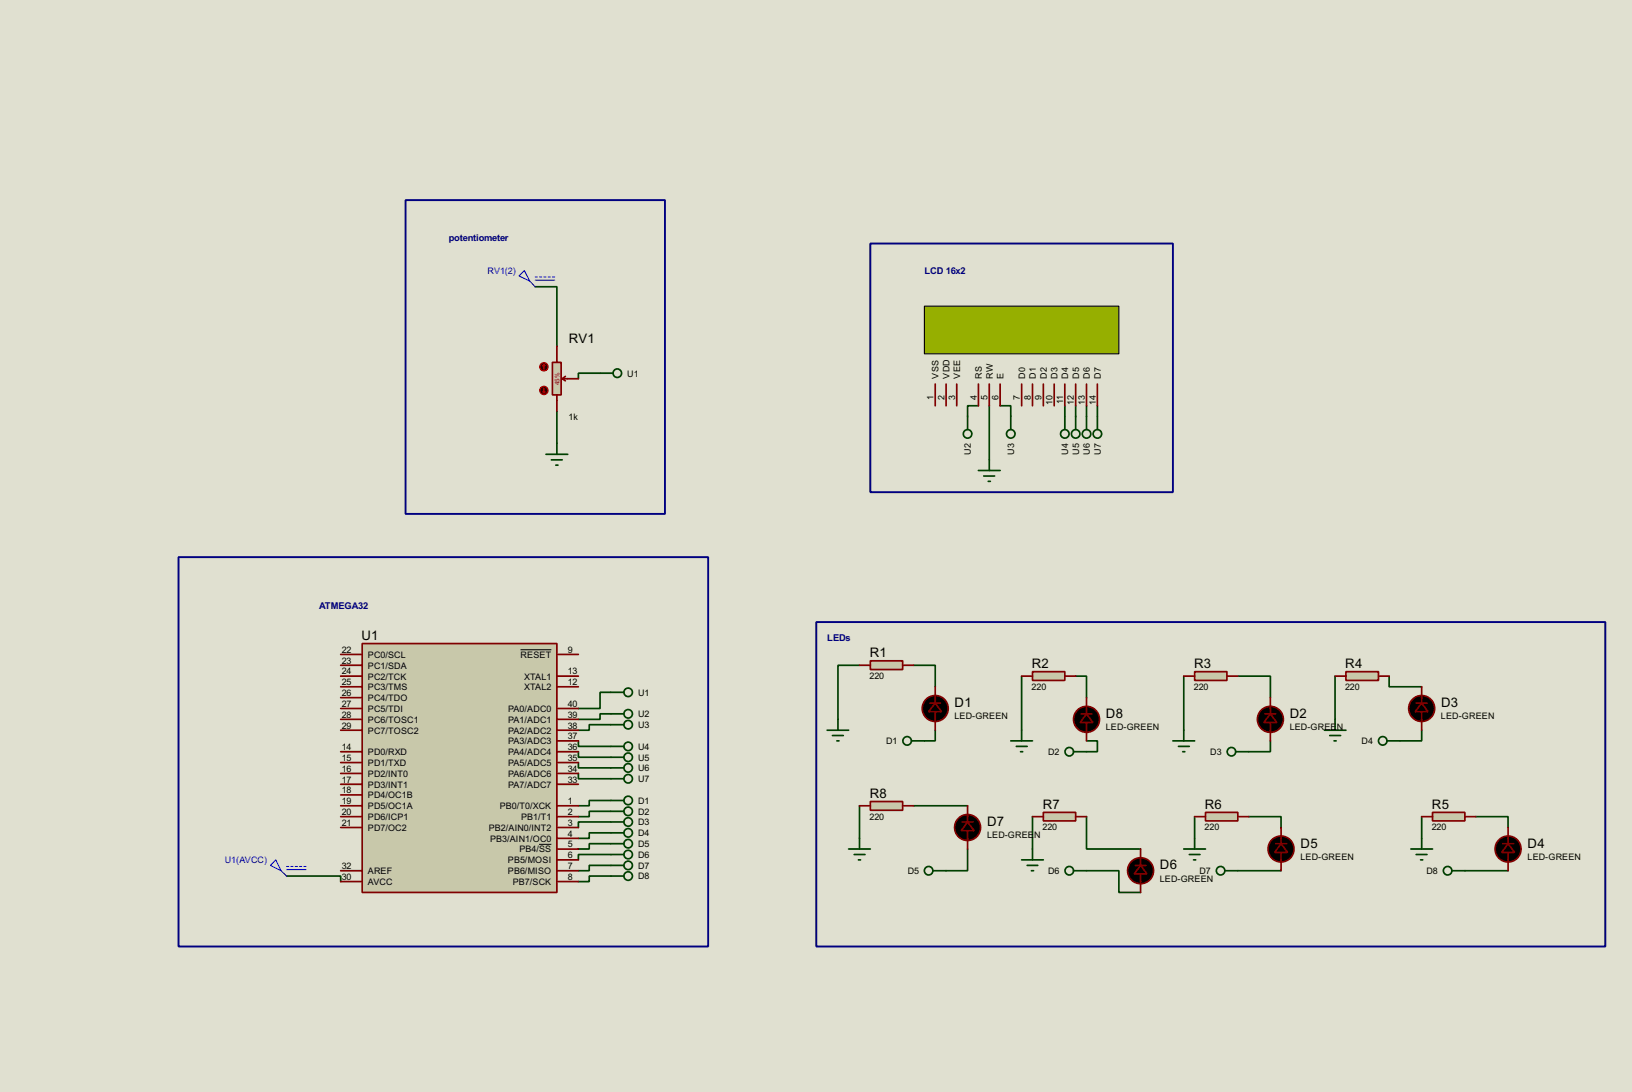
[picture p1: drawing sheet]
<svg xmlns="http://www.w3.org/2000/svg" width="383mm" height="256mm" viewBox="0 0 383 256" stroke-linecap="round" stroke-linejoin="round" font-family="sans-serif">
<path d="M0 0h383.5v256.5h-383.5z" fill="#e0e0d0"/>
<g fill="none" stroke="#004000" stroke-width=".4">
<path d="M125.8 67.4h5.1v13.9M130.9 96.6v7.6M141 87.7h-5.1v1.3M229.9 95.3h-2.5v2.5M232.5 95.3v12.7M235 95.3h2.5v2.5M250.2 95.3v2.5M252.8 95.3v2.5M255.3 95.3v2.5M257.9 95.3v2.5M202 156.3h-5.1v12.7M214.7 156.3h5.1v5"/>
<path d="M240.1 158.8v12.7M252.8 158.8h2.5v5.1M278.2 158.8v12.7M290.9 158.8h7.6v5.1M313.7 158.8v10.2M326.4 158.8v2.5h7.7M135.9 174v1.3h7.7M135.9 176.6v1.3h7.7M135.9 179.1v1.3h7.7M143.6 167.7h-2.6v1.3h-5.1M143.6 170.2h-5.1v1.3h-2.6M143.6 162.6h-2.6v3.8h-5.1"/>
<path d="M219.8 171.5v2.5h-2.6M255.3 174h2.6v2.6h-2.6M298.5 174v2.6h-5.1M334.1 171.5v2.5h-5.1M135.9 181.7v1.2h7.7M143.6 188h-5.1v1.3h-2.6M143.6 193.1h-7.7v1.3M143.6 195.6h-5.1v1.3h-2.6M143.6 198.2h-5.1v1.2h-2.6M143.6 190.6h-5.1v1.2h-2.6M202 189.3v7.6M214.7 189.3h12.7"/>
<path d="M227.4 199.4v5.1h-5.1M242.6 191.8v7.6M255.3 191.8v7.6h12.7M280.7 191.8v5.1M293.4 191.8h7.6v2.6M334.1 191.8v5.1M346.8 191.8h7.6v2.6M67.4 205.8h12.7v1.3M143.6 200.7h-7.7v1.3M143.6 203.3h-5.1v1.2h-2.6M143.6 205.8h-5.1v1.3h-2.6M255.3 204.5h7.6v5.1h5.1"/>
<path d="M290.9 204.5h10.1M344.2 204.5h10.2"/>
</g>
<path d="M217.2 71.9h45.7v11.2h-45.7z" fill="#96af00" stroke="#000" stroke-width=".25"/>
<g fill="none" stroke="#800000" stroke-width=".4">
<path d="M219.8 90.2v5.1M222.3 90.2v5.1M224.8 90.2v5.1M229.9 90.2v5.1M232.5 90.2v5.1M235 90.2v5.1M240.1 90.2v5.1M242.6 90.2v5.1M245.2 90.2v5.1M247.7 90.2v5.1M250.2 90.2v5.1M252.8 90.2v5.1"/>
<path d="M255.3 90.2v5.1M257.9 90.2v5.1"/>
</g>
<path d="M85.1 151.2h45.8v58.4h-45.8z" fill="#c8c8aa" stroke="#800000" stroke-width=".4"/>
<g fill="none" stroke="#800000" stroke-width=".4">
<path d="M80.1 153.7h5M80.1 158.8h5M80.1 156.3h5M130.9 153.7h5M130.9 158.8h5M80.1 161.3h5M80.1 176.6h5M80.1 179.1h5M80.1 163.9h5M80.1 166.4h5M80.1 169h5M80.1 171.5h5"/>
<path d="M130.9 161.3h5M130.9 176.6h5M130.9 179.1h5M130.9 166.4h5M130.9 169h5M130.9 171.5h5M130.9 174h5M80.1 189.3h5M80.1 191.8h5M80.1 194.4h5M80.1 181.7h5M80.1 184.2h5"/>
<path d="M80.1 186.7h5M130.9 189.3h5M130.9 191.8h5M130.9 194.4h5M130.9 196.9h5M130.9 199.4h5M130.9 181.7h5M130.9 184.2h5M80.1 204.5h5M80.1 207.1h5M130.9 202h5M130.9 204.5h5"/>
<path d="M130.9 207.1h5"/>
</g>
<path d="M122.3 152.6h7.3M126.7 198.3h2.9" fill="none" stroke="#000" stroke-width=".23"/>
<path d="M229.9 110.5h5.1M231.2 111.8h2.5M232.2 113.1h.5M232.5 108v2.5" fill="none" stroke="#004000" stroke-width=".4"/>
<path d="M129.8 85.1h2.1v7.7h-2.1z" fill="#c8c8aa" stroke="#800000" stroke-width=".4"/>
<path d="M130.9 81.3v3.8M130.9 92.8v3.8M132.1 89l.8 .5M132.1 89h3.8M132.9 88.4l-.8 .6" fill="none" stroke="#800000" stroke-width=".4"/>
<circle cx="127.8" cy="86.2" r="1" fill="#400000" stroke="#f00" stroke-width=".23"/>
<path d="M127.8 85.7l-.2 .2M127.8 85.7l.3 .2M127.8 85.7v1" fill="none" stroke="#f00" stroke-width=".23"/>
<circle cx="127.8" cy="91.7" r="1" fill="#400000" stroke="#f00" stroke-width=".23"/>
<path d="M127.6 92l.2 .3M127.8 91.2v1.1M128.1 92l-.3 .3" fill="none" stroke="#f00" stroke-width=".23"/>
<g fill="none" stroke="#004000" stroke-width=".4">
<path d="M128.3 106.7h5.1M129.6 108h2.5M130.6 109.3h.5M130.9 104.2v2.5M194.4 171.5h5M195.6 172.8h2.6M196.7 174h.5M196.9 169v2.5M237.5 174h5.1M238.8 175.3h2.6M239.8 176.6h.5M240.1 171.5v2.5"/>
<path d="M275.6 174h5.1M276.9 175.3h2.6M277.9 176.6h.5M278.2 171.5v2.5M311.2 171.5h5.1M312.5 172.8h2.5M313.5 174h.5M313.7 169v2.5M199.4 199.4h5.1M202 196.9v2.5M242.6 199.4v2.6M278.2 199.4h5.1"/>
<path d="M280.7 196.9v2.5M200.7 200.7h2.6M201.7 202h.5M240.1 202h5.1M241.4 203.3h2.5M242.4 204.5h.5M279.5 200.7h2.5M280.5 202h.5"/>
</g>
<g fill="none" stroke="#0000c0" stroke-width=".23">
<path d="M122 64.8l1.2-1.2 1.3 2.5zM124.5 66.1l1.3 1.3M125.8 65.1h.5M125.8 65.8h4.6M126.8 65.1h.5M127.8 65.1h.5M128.8 65.1h.5M129.8 65.1h.6M64.8 202l1.3 2.5-2.5-1.2zM66.1 204.5l1.3 1.3M67.4 203.5h.5M67.4 204.3h4.5"/>
<path d="M68.4 203.5h.5M69.4 203.5h.5M70.4 203.5h.5M71.4 203.5h.5"/>
</g>
<path d="M204.5 155.2h7.6v2.1h-7.6z" fill="#c8c8aa" stroke="#800000" stroke-width=".4"/>
<path d="M202 156.3h2.5M212.1 156.3h2.6" fill="none" stroke="#800000" stroke-width=".4"/>
<path d="M242.6 157.8h7.6v2h-7.6z" fill="#c8c8aa" stroke="#800000" stroke-width=".4"/>
<path d="M240.1 158.8h2.5M250.2 158.8h2.6" fill="none" stroke="#800000" stroke-width=".4"/>
<path d="M280.7 157.8h7.6v2h-7.6z" fill="#c8c8aa" stroke="#800000" stroke-width=".4"/>
<path d="M278.2 158.8h2.5M288.3 158.8h2.6" fill="none" stroke="#800000" stroke-width=".4"/>
<path d="M316.3 157.8h7.6v2h-7.6z" fill="#c8c8aa" stroke="#800000" stroke-width=".4"/>
<path d="M313.7 158.8h2.6M323.9 158.8h2.5" fill="none" stroke="#800000" stroke-width=".4"/>
<path d="M283.3 190.8h7.6v2h-7.6z" fill="#c8c8aa" stroke="#800000" stroke-width=".4"/>
<path d="M280.7 191.8h2.6M290.9 191.8h2.5" fill="none" stroke="#800000" stroke-width=".4"/>
<path d="M245.2 190.8h7.6v2h-7.6z" fill="#c8c8aa" stroke="#800000" stroke-width=".4"/>
<path d="M242.6 191.8h2.6M252.8 191.8h2.5" fill="none" stroke="#800000" stroke-width=".4"/>
<path d="M204.5 188.3h7.6v2h-7.6z" fill="#c8c8aa" stroke="#800000" stroke-width=".4"/>
<g fill="none" stroke="#800000" stroke-width=".4">
<path d="M218.5 165.2h2.5M219.8 161.3v3.9M219.8 167.2v4.3M254.1 167.7h2.5M255.3 163.9v3.8M255.3 169.7v4.3M297.2 167.7h2.6M298.5 163.9v3.8M298.5 169.7v4.3M332.8 165.2h2.5M334.1 161.3v3.9M334.1 167.2v4.3"/>
<path d="M202 189.3h2.5M212.1 189.3h2.6M226.1 193.1h2.6M227.4 189.3v3.8M227.4 195.1v4.3M268 199.4v3.9M299.8 198.2h2.5M301 194.4v3.8M266.8 203.3h2.5M268 205.3v4.3M301 200.2v4.3"/>
</g>
<g fill="#000" stroke="#800000" stroke-width=".4">
<path d="M219.8 165.2l1.5 2h-3.1zM255.3 167.7l1.5 2h-3zM298.5 167.7l1.5 2h-3zM334.1 165.2l1.5 2h-3.1zM227.4 193.1l1.5 2h-3zM301 198.2l1.6 2h-3.1zM268 203.3l1.5 2h-3z"/>
<circle cx="219.7" cy="166.4" r="3.1"/>
<circle cx="255.3" cy="169" r="3.1"/>
<circle cx="298.5" cy="169" r="3.1"/>
<circle cx="334" cy="166.4" r="3.1"/>
<circle cx="227.3" cy="194.4" r="3.1"/>
<circle cx="301" cy="199.4" r="3.1"/>
<circle cx="268" cy="204.5" r="3.1"/>
</g>
<g fill="none" stroke="#004000" stroke-width=".4">
<path d="M214.2 174h3M252.3 176.6h3M290.4 176.6h3M325.9 174h3.1M143.6 188h3M143.6 193.1h3M143.6 195.6h3M143.6 198.2h3M331.5 199.4h5.1M334.1 196.9v2.5M143.6 200.7h3M143.6 203.3h3"/>
<path d="M143.6 205.8h3M219.3 204.5h3M252.3 204.5h3M287.8 204.5h3.1M332.8 200.7h2.5M333.8 202h.5"/>
<circle cx="213.1" cy="174" r="1"/>
<circle cx="251.2" cy="176.6" r="1"/>
<circle cx="289.3" cy="176.6" r="1"/>
<circle cx="324.9" cy="174" r="1"/>
<circle cx="147.6" cy="193.1" r="1"/>
<circle cx="147.6" cy="195.6" r="1"/>
<circle cx="147.6" cy="198.2" r="1"/>
<circle cx="147.6" cy="188" r="1"/>
<circle cx="147.6" cy="205.8" r="1"/>
<circle cx="147.6" cy="200.7" r="1"/>
<circle cx="147.6" cy="203.3" r="1"/>
<circle cx="218.2" cy="204.5" r="1"/>
<circle cx="251.2" cy="204.5" r="1"/>
<circle cx="286.8" cy="204.5" r="1"/>
</g>
<path d="M336.6 190.8h7.6v2h-7.6z" fill="#c8c8aa" stroke="#800000" stroke-width=".4"/>
<path d="M334.1 191.8h2.5M344.2 191.8h2.6M353.1 198.2h2.6M354.4 194.4v3.8M354.4 200.2v4.3" fill="none" stroke="#800000" stroke-width=".4"/>
<g fill="none" stroke="#004000" stroke-width=".4">
<path d="M141 87.7h3.1M227.4 97.8v3.1M237.5 97.8v3.1M250.2 97.8v3.1M252.8 97.8v3.1M255.3 97.8v3.1M257.9 97.8v3.1M143.6 175.3h3M143.6 177.9h3M143.6 167.7h3M143.6 170.2h3M143.6 162.6h3"/>
<path d="M143.6 180.4h3M143.6 182.9h3M143.6 190.6h3M341.2 204.5h3"/>
<circle cx="145" cy="87.7" r="1"/>
<circle cx="227.3" cy="101.9" r="1"/>
<circle cx="237.5" cy="101.9" r="1"/>
<circle cx="250.2" cy="101.9" r="1"/>
<circle cx="252.7" cy="101.9" r="1"/>
<circle cx="255.3" cy="101.9" r="1"/>
<circle cx="257.8" cy="101.9" r="1"/>
<circle cx="147.6" cy="162.6" r="1"/>
<circle cx="147.6" cy="167.7" r="1"/>
<circle cx="147.6" cy="177.9" r="1"/>
<circle cx="147.6" cy="175.3" r="1"/>
<circle cx="147.6" cy="170.2" r="1"/>
<circle cx="147.6" cy="190.6" r="1"/>
<circle cx="147.6" cy="182.9" r="1"/>
<circle cx="147.6" cy="180.4" r="1"/>
<circle cx="340.1" cy="204.5" r="1"/>
</g>
<g fill="#000" stroke="#800000" stroke-width=".4">
<path d="M354.4 198.2l1.5 2h-3z"/>
<circle cx="354.3" cy="199.4" r="3.1"/>
</g>
<path d="M95.3 47h61v73.7h-61zM204.5 57.2h71.1v58.4h-71.1zM42 130.9h124.4v91.4h-124.4zM191.8 146.1h185.4v76.2h-185.4z" fill="none" stroke="#000080" stroke-width=".45"/>
<g font-size="3.5">
<text x="133.7" y="80.5">RV1</text>
<text x="85" y="150.4">U1</text>
<text x="204.4" y="154.4">R1</text>
<text x="242.5" y="157">R2</text>
<text x="280.6" y="157">R3</text>
<text x="316.1" y="157">R4</text>
<text x="224.3" y="166.1">D1</text>
<text x="338.6" y="166.1">D3</text>
<text x="259.9" y="168.6">D8</text>
<text x="303.1" y="168.6">D2</text>
<text x="204.4" y="187.5">R8</text>
<text x="245" y="190">R7</text>
<text x="283.1" y="190">R6</text>
<text x="336.5" y="190">R5</text>
<text x="232" y="194">D7</text>
<text x="305.6" y="199.1">D5</text>
<text x="359" y="199.1">D4</text>
<text x="272.6" y="204.2">D6</text>
</g>
<g font-size="2.5" fill="#000080">
<text x="105.5" y="56.7">potentiometer</text>
<text x="217.2" y="64.3">LCD 16x2</text>
<text x="75" y="143.1">ATMEGA32</text>
<text x="194.4" y="150.7">LEDs</text>
</g>
<g font-size="2.4" fill="#0000c0">
<text x="114.5" y="64.3">RV1(2)</text>
<text x="52.8" y="202.8">U1(AVCC)</text>
</g>
<g font-size="2.4">
<text x="147.4" y="88.5">U1</text>
<text x="220.6" y="88.9" transform="rotate(-90 220.6 88.9)">VSS</text>
<text x="223.1" y="88.9" transform="rotate(-90 223.1 88.9)">VDD</text>
<text x="225.6" y="88.9" transform="rotate(-90 225.6 88.9)">VEE</text>
<text x="230.7" y="88.9" transform="rotate(-90 230.7 88.9)">RS</text>
<text x="233.3" y="88.9" transform="rotate(-90 233.3 88.9)">RW</text>
<text x="235.8" y="88.9" transform="rotate(-90 235.8 88.9)">E</text>
<text x="240.9" y="88.9" transform="rotate(-90 240.9 88.9)">D0</text>
<text x="243.4" y="88.9" transform="rotate(-90 243.4 88.9)">D1</text>
<text x="246" y="88.9" transform="rotate(-90 246 88.9)">D2</text>
<text x="248.5" y="88.9" transform="rotate(-90 248.5 88.9)">D3</text>
<text x="251" y="88.9" transform="rotate(-90 251 88.9)">D4</text>
<text x="253.6" y="88.9" transform="rotate(-90 253.6 88.9)">D5</text>
<text x="256.1" y="88.9" transform="rotate(-90 256.1 88.9)">D6</text>
<text x="258.7" y="88.9" transform="rotate(-90 258.7 88.9)">D7</text>
<text x="219.4" y="93.9" transform="rotate(-90 219.4 93.9)">1</text>
<text x="221.9" y="93.9" transform="rotate(-90 221.9 93.9)">2</text>
<text x="224.4" y="93.9" transform="rotate(-90 224.4 93.9)">3</text>
<text x="229.5" y="93.9" transform="rotate(-90 229.5 93.9)">4</text>
<text x="232.1" y="93.9" transform="rotate(-90 232.1 93.9)">5</text>
<text x="234.6" y="93.9" transform="rotate(-90 234.6 93.9)">6</text>
<text x="239.7" y="93.9" transform="rotate(-90 239.7 93.9)">7</text>
<text x="242.2" y="93.9" transform="rotate(-90 242.2 93.9)">8</text>
<text x="244.8" y="93.9" transform="rotate(-90 244.8 93.9)">9</text>
<text x="247.3" y="95" transform="rotate(-90 247.3 95)">10</text>
<text x="249.8" y="94.9" transform="rotate(-90 249.8 94.9)">11</text>
<text x="252.4" y="95.1" transform="rotate(-90 252.4 95.1)">12</text>
<text x="254.9" y="95.1" transform="rotate(-90 254.9 95.1)">13</text>
<text x="257.5" y="95.1" transform="rotate(-90 257.5 95.1)">14</text>
<text x="133.6" y="98.8">1k</text>
<text x="228.2" y="106.8" transform="rotate(-90 228.2 106.8)">U2</text>
<text x="238.3" y="106.8" transform="rotate(-90 238.3 106.8)">U3</text>
<text x="251" y="106.8" transform="rotate(-90 251 106.8)">U4</text>
<text x="253.6" y="106.8" transform="rotate(-90 253.6 106.8)">U5</text>
<text x="256.1" y="106.8" transform="rotate(-90 256.1 106.8)">U6</text>
<text x="258.7" y="106.8" transform="rotate(-90 258.7 106.8)">U7</text>
<text x="80.3" y="153.3">22</text>
<text x="80.3" y="155.9">23</text>
<text x="86.4" y="154.5">PC0/SCL</text>
<text x="122.3" y="154.5">RESET</text>
<text x="133.4" y="153.3">9</text>
<text x="80.3" y="158.4">24</text>
<text x="80.3" y="160.9">25</text>
<text x="86.4" y="157.1">PC1/SDA</text>
<text x="86.4" y="159.6">PC2/TCK</text>
<text x="123.2" y="159.6">XTAL1</text>
<text x="133.4" y="160.9">12</text>
<text x="133.4" y="158.4">13</text>
<text x="204.3" y="159.5">220</text>
<text x="80.3" y="163.5">26</text>
<text x="80.3" y="166">27</text>
<text x="86.4" y="162.1">PC3/TMS</text>
<text x="86.4" y="164.7">PC4/TDO</text>
<text x="86.4" y="167.2">PC5/TDI</text>
<text x="119.4" y="167.2">PA0/ADC0</text>
<text x="123.2" y="162.1">XTAL2</text>
<text x="133.4" y="166">40</text>
<text x="149.9" y="163.4">U1</text>
<text x="242.4" y="162">220</text>
<text x="280.5" y="162">220</text>
<text x="316.1" y="162">220</text>
<text x="80.3" y="168.6">28</text>
<text x="80.3" y="171.1">29</text>
<text x="86.4" y="169.8">PC6/TOSC1</text>
<text x="86.4" y="172.3">PC7/TOSC2</text>
<text x="119.4" y="172.3">PA2/ADC2</text>
<text x="119.4" y="169.8">PA1/ADC1</text>
<text x="133.4" y="173.6">37</text>
<text x="133.4" y="171.1">38</text>
<text x="133.4" y="168.6">39</text>
<text x="149.9" y="168.5">U2</text>
<text x="149.9" y="171">U3</text>
<text x="224.3" y="169">LED-GREEN</text>
<text x="259.8" y="171.5">LED-GREEN</text>
<text x="303" y="171.5">LED-GREE</text>
<text x="314.1" y="171.5">N</text>
<text x="338.6" y="169">LED-GREEN</text>
<text x="80.3" y="176.2">14</text>
<text x="80.3" y="178.7">15</text>
<text x="86.4" y="177.4">PD0/RXD</text>
<text x="86.4" y="179.9">PD1/TXD</text>
<text x="119.4" y="179.9">PA5/ADC5</text>
<text x="119.4" y="177.4">PA4/ADC4</text>
<text x="119.4" y="174.8">PA3/ADC3</text>
<text x="133.4" y="178.7">35</text>
<text x="133.4" y="176.2">36</text>
<text x="149.9" y="176.1">U4</text>
<text x="149.9" y="178.7">U5</text>
<text x="208.2" y="174.8">D1</text>
<text x="246.3" y="177.4">D2</text>
<text x="284.4" y="177.4">D3</text>
<text x="319.9" y="174.8">D4</text>
<text x="80.3" y="181.3">16</text>
<text x="80.3" y="183.8">17</text>
<text x="86.4" y="182.5">PD2/INT0</text>
<text x="86.4" y="185">PD3/INT1</text>
<text x="119.4" y="185">PA7/ADC7</text>
<text x="119.4" y="182.5">PA6/ADC6</text>
<text x="133.4" y="183.8">33</text>
<text x="133.4" y="181.3">34</text>
<text x="149.9" y="181.2">U6</text>
<text x="149.9" y="183.7">U7</text>
<text x="80.3" y="186.3">18</text>
<text x="80.3" y="188.9">19</text>
<text x="80.3" y="191.4">20</text>
<text x="86.4" y="187.5">PD4/OC1B</text>
<text x="86.4" y="190.1">PD5/OC1A</text>
<text x="117.4" y="190.1">PB0/T0/XCK</text>
<text x="133.4" y="188.9">1</text>
<text x="133.4" y="191.4">2</text>
<text x="149.9" y="188.8">D1</text>
<text x="149.9" y="191.4">D2</text>
<text x="80.3" y="194">21</text>
<text x="86.4" y="192.6">PD6/ICP1</text>
<text x="86.4" y="195.2">PD7/OC2</text>
<text x="114.8" y="195.2">PB2/AIN0/INT2</text>
<text x="115.1" y="197.7">PB3/AIN1/OC0</text>
<text x="122.4" y="192.6">PB1/T1</text>
<text x="133.4" y="194">3</text>
<text x="133.4" y="196.5">4</text>
<text x="149.9" y="193.9">D3</text>
<text x="149.9" y="196.4">D4</text>
<text x="204.3" y="192.5">220</text>
<text x="231.9" y="196.9">LED-GREE</text>
<text x="243" y="196.9">N</text>
<text x="245" y="195">220</text>
<text x="283.1" y="195">220</text>
<text x="336.4" y="195">220</text>
<text x="119.3" y="202.8">PB5/MOSI</text>
<text x="122" y="200.2">PB4/SS</text>
<text x="133.4" y="199">5</text>
<text x="133.4" y="201.6">6</text>
<text x="149.9" y="199">D5</text>
<text x="149.9" y="201.5">D6</text>
<text x="305.6" y="202">LED-GREEN</text>
<text x="358.9" y="202">LED-GREEN</text>
<text x="80.3" y="204.1">32</text>
<text x="80.3" y="206.7">30</text>
<text x="86.4" y="205.3">AREF</text>
<text x="86.4" y="207.9">AVCC</text>
<text x="119.3" y="205.3">PB6/MISO</text>
<text x="120.5" y="207.9">PB7/SCK</text>
<text x="133.4" y="204.1">7</text>
<text x="133.4" y="206.7">8</text>
<text x="149.9" y="204.1">D7</text>
<text x="149.9" y="206.6">D8</text>
<text x="213.3" y="205.3">D5</text>
<text x="246.3" y="205.3">D6</text>
<text x="272.5" y="207.1">LED-GREEN</text>
<text x="281.8" y="205.3">D7</text>
<text x="335.2" y="205.3">D8</text>
</g>
<text font-size="1.7" fill="#c00000" x="131.5" y="90.4" transform="rotate(-90 131.5 90.4)">45%</text>
</svg>
